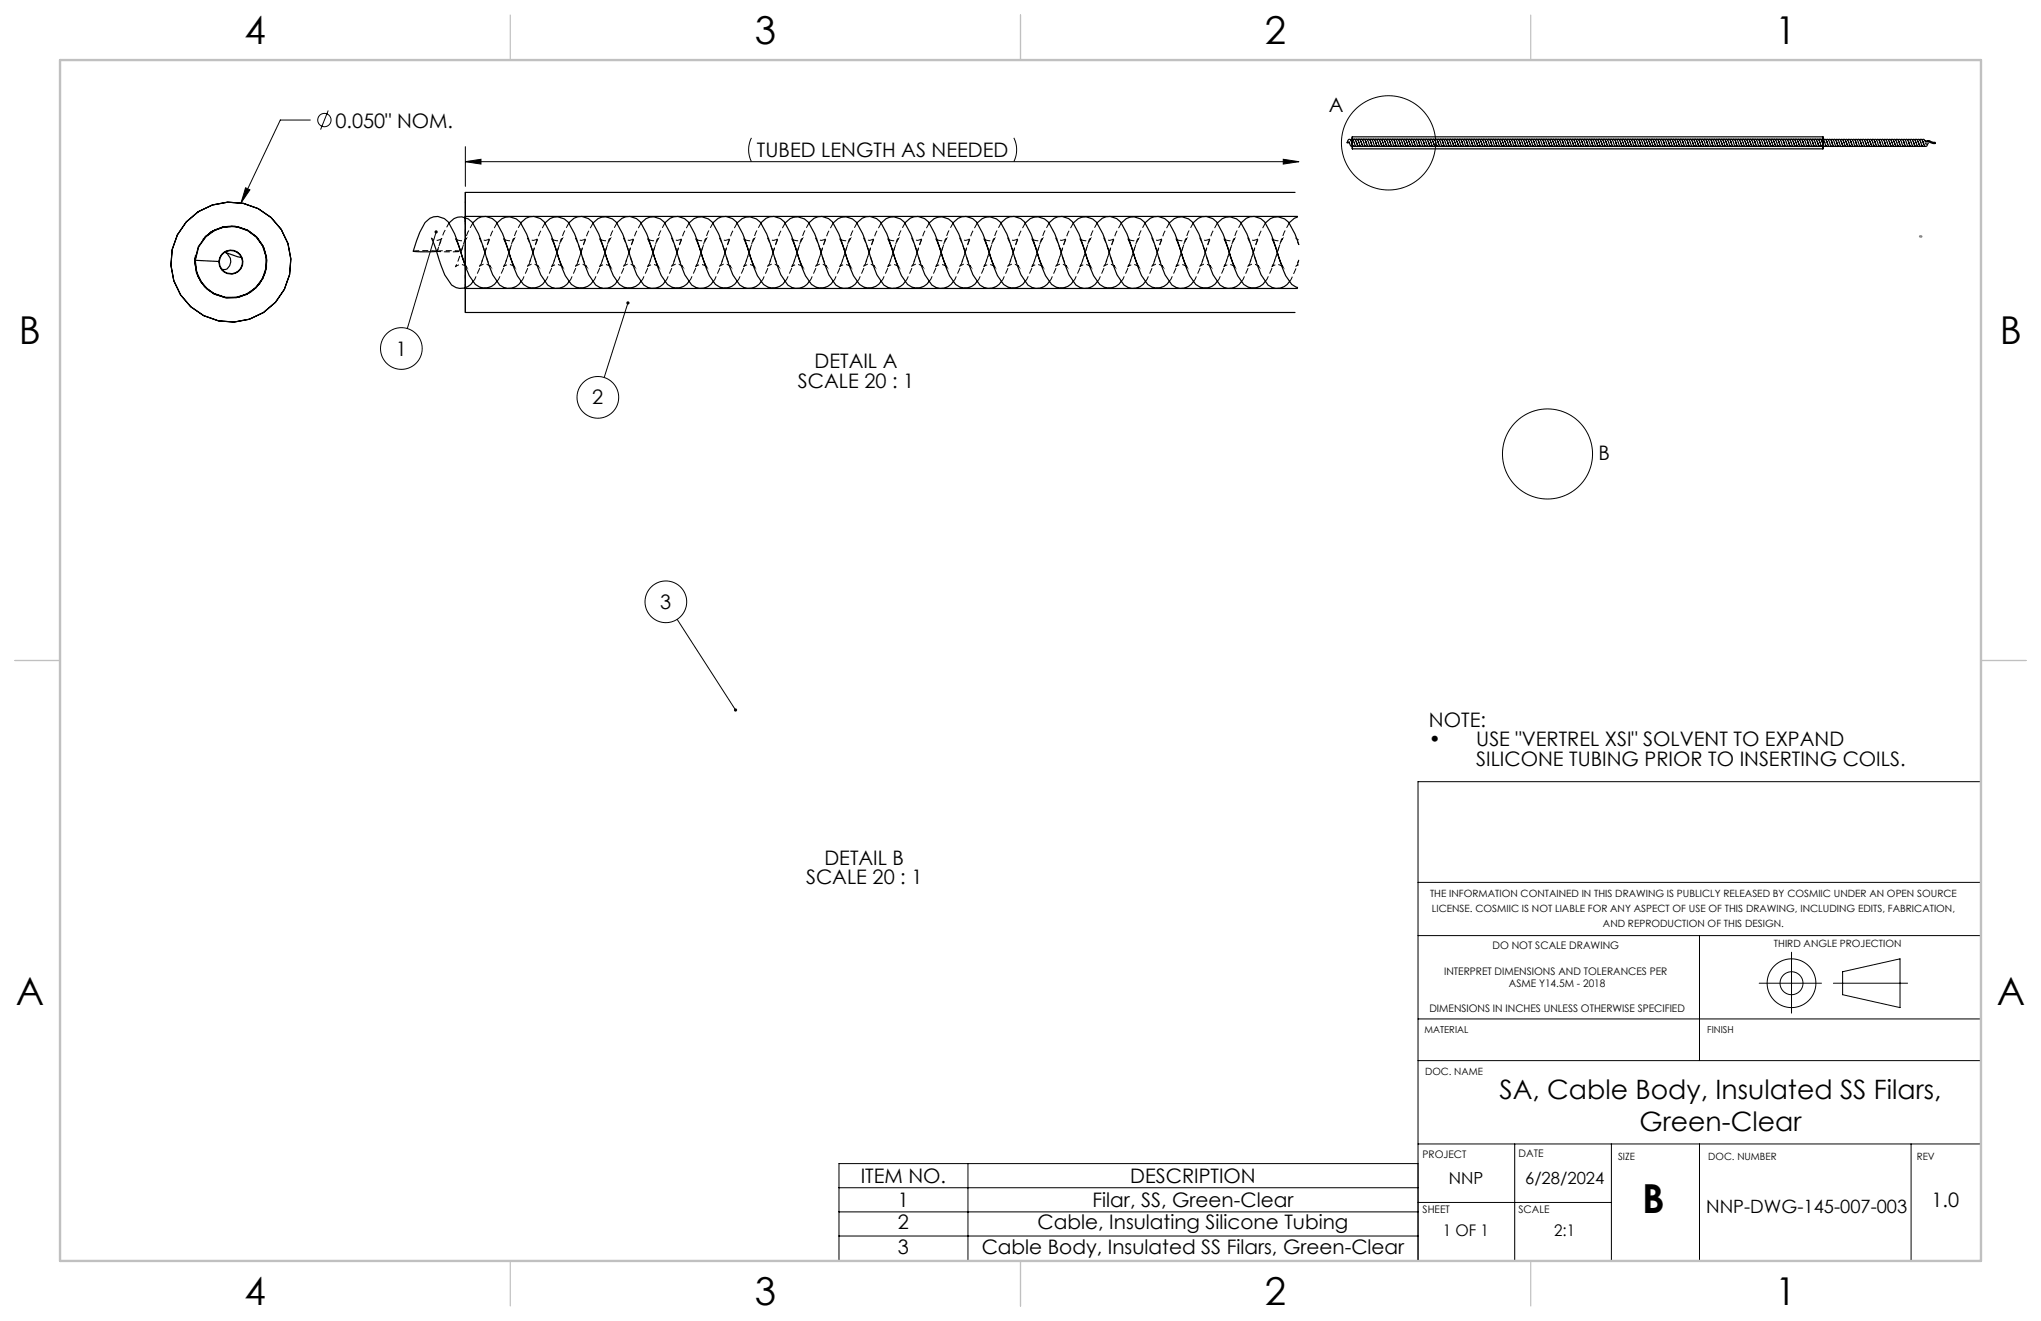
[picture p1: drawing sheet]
<svg xmlns="http://www.w3.org/2000/svg" width="432mm" height="279mm" viewBox="0 0 432 279" stroke-linecap="round" stroke-linejoin="round" font-family="sans-serif">
<g fill="none" stroke="#000" stroke-width=".25">
<path d="M285.4 29.9l.1 .2a.75 .75 0 0 0 .7 .8l.1-.1M285.5 30.2h-.5a.53 .53 0 0 1 .2-.6 .53 .53 0 0 1 .5 0l.4 .9M285.7 29.6l.2-.1a.87 .87 0 0 1 .7 .9l.2 .5 .3 .1 .2-.2M285.9 29.9l.1 .2a.76 .76 0 0 0 .7 .8l.1-.1M286.1 31v.5v-2.6v.6h99.6v-.6v2.6v-.5M286.1 29.6v-.1v1.5M286.1 28.9h99.6M286.1 31.5h99.6M286.1 31h99.6M286.3 29.6l.1-.1a.92 .92 0 0 1 .7 .9v.1M286.8 29.6l.1-.1a.87 .87 0 0 1 .7 .9l.2 .5 .3 .1 .2-.2M286.9 29.9l.1 .2a.76 .76 0 0 0 .7 .8l.1-.1"/>
<path d="M287.3 29.6l.1-.1a.92 .92 0 0 1 .7 .9l.1 .1M287.8 29.6l.1-.1a.87 .87 0 0 1 .7 .9l.3 .5 .2 .1 .2-.2M287.9 29.9l.1 .2a.76 .76 0 0 0 .7 .8l.1-.1M288.3 29.6l.1-.1a.92 .92 0 0 1 .7 .9l.1 .1M288.8 29.6l.1-.1a.87 .87 0 0 1 .7 .9l.3 .5 .2 .1 .2-.2M288.9 29.9l.1 .2a.76 .76 0 0 0 .7 .8l.1-.1M289.3 29.6l.1-.1a.92 .92 0 0 1 .7 .9l.1 .1M289.8 29.6l.1-.1a.87 .87 0 0 1 .7 .9l.3 .5 .2 .1 .2-.2M290 29.9v.2a.76 .76 0 0 0 .7 .8l.1-.1M290.3 29.6l.1-.1a.92 .92 0 0 1 .7 .9l.1 .1M290.8 29.6l.1-.1a.87 .87 0 0 1 .7 .9l.3 .5 .3 .1 .2-.2M291 29.9v.2a.76 .76 0 0 0 .7 .8l.1-.1"/>
<path d="M291.3 29.6l.1-.1a.92 .92 0 0 1 .8 .9v.1M291.8 29.6l.2-.1a.87 .87 0 0 1 .7 .9l.2 .5 .3 .1 .2-.2M292 29.9l.1 .2a.76 .76 0 0 0 .6 .8l.2-.1M292.3 29.6l.2-.1a.92 .92 0 0 1 .7 .9v.1M292.9 29.6l.1-.1a.87 .87 0 0 1 .7 .9l.2 .5 .3 .1 .2-.2M293 29.9l.1 .2a.76 .76 0 0 0 .7 .8l.1-.1M293.4 29.6l.1-.1a.92 .92 0 0 1 .7 .9v.1M293.9 29.6l.1-.1a.87 .87 0 0 1 .7 .9l.3 .5 .2 .1 .2-.2M294 29.9l.1 .2a.76 .76 0 0 0 .7 .8l.1-.1M294.4 29.6l.1-.1a.92 .92 0 0 1 .7 .9l.1 .1M294.9 29.6l.1-.1a.87 .87 0 0 1 .7 .9l.3 .5 .2 .1 .2-.2M295 29.9l.1 .2a.76 .76 0 0 0 .7 .8l.1-.1"/>
<path d="M295.4 29.6l.1-.1a.92 .92 0 0 1 .7 .9l.1 .1M295.9 29.6l.1-.1a.87 .87 0 0 1 .7 .9l.3 .5 .2 .1 .2-.2M296.1 29.9v.2a.76 .76 0 0 0 .7 .8l.1-.1M296.4 29.6l.1-.1a.92 .92 0 0 1 .7 .9l.1 .1M296.9 29.6l.1-.1a.87 .87 0 0 1 .7 .9l.3 .5 .3 .1 .2-.2M297.1 29.9v.2a.76 .76 0 0 0 .7 .8l.1-.1M297.4 29.6l.1-.1a.92 .92 0 0 1 .8 .9v.1M297.9 29.6l.1-.1a.87 .87 0 0 1 .7 .9l.3 .5 .3 .1 .2-.2M298.1 29.9l.1 .2a.76 .76 0 0 0 .6 .8l.2-.1M298.4 29.6l.2-.1a.92 .92 0 0 1 .7 .9v.1M299 29.6l.1-.1a.87 .87 0 0 1 .7 .9l.2 .5 .3 .1 .2-.2M299.1 29.9l.1 .2a.76 .76 0 0 0 .7 .8l.1-.1"/>
<path d="M299.5 29.6l.1-.1a.92 .92 0 0 1 .7 .9v.1M300 29.6l.1-.1a.87 .87 0 0 1 .7 .9l.2 .5 .3 .1 .2-.2M300.1 29.9l.1 .2a.76 .76 0 0 0 .7 .8l.1-.1M300.5 29.6l.1-.1a.92 .92 0 0 1 .7 .9l.1 .1M301 29.6l.1-.1a.87 .87 0 0 1 .7 .9l.3 .5 .2 .1 .2-.2M301.1 29.9l.1 .2a.76 .76 0 0 0 .7 .8l.1-.1M301.5 29.6l.1-.1a.92 .92 0 0 1 .7 .9l.1 .1M302 29.6l.1-.1a.87 .87 0 0 1 .7 .9l.3 .5 .2 .1 .2-.2M302.2 29.9v.2a.76 .76 0 0 0 .7 .8l.1-.1M302.5 29.6l.1-.1a.92 .92 0 0 1 .7 .9l.1 .1M303 29.6l.1-.1a.87 .87 0 0 1 .7 .9l.3 .5 .3 .1 .2-.2M303.2 29.9v.2a.76 .76 0 0 0 .7 .8l.1-.1"/>
<path d="M303.5 29.6l.1-.1a.92 .92 0 0 1 .8 .9v.1M304 29.6l.1-.1a.87 .87 0 0 1 .7 .9l.3 .5 .3 .1 .2-.2M304.2 29.9l.1 .2a.76 .76 0 0 0 .6 .8l.2-.1M304.5 29.6l.2-.1a.92 .92 0 0 1 .7 .9v.1M305.1 29.6l.1-.1a.87 .87 0 0 1 .7 .9l.2 .5 .3 .1 .2-.2M305.2 29.9l.1 .2a.76 .76 0 0 0 .7 .8l.1-.1M305.6 29.6l.1-.1a.92 .92 0 0 1 .7 .9v.1M306.1 29.6l.1-.1a.87 .87 0 0 1 .7 .9l.2 .5 .3 .1 .2-.2M306.2 29.9l.1 .2a.76 .76 0 0 0 .7 .8l.1-.1M306.6 29.6l.1-.1a.92 .92 0 0 1 .7 .9l.1 .1M307.1 29.6l.1-.1a.87 .87 0 0 1 .7 .9l.3 .5 .2 .1 .2-.2M307.2 29.9l.1 .2a.76 .76 0 0 0 .7 .8l.1-.1"/>
<path d="M307.6 29.6l.1-.1a.92 .92 0 0 1 .7 .9l.1 .1M308.1 29.6l.1-.1a.87 .87 0 0 1 .7 .9l.3 .5 .2 .1 .2-.2M308.2 29.9l.1 .2a.76 .76 0 0 0 .7 .8l.1-.1M308.6 29.6l.1-.1a.92 .92 0 0 1 .7 .9l.1 .1M309.1 29.6l.1-.1a.87 .87 0 0 1 .7 .9l.3 .5 .2 .1 .2-.2M309.3 29.9v.2a.76 .76 0 0 0 .7 .8l.1-.1M309.6 29.6l.1-.1a.92 .92 0 0 1 .8 .9v.1M310.1 29.6l.1-.1a.87 .87 0 0 1 .7 .9l.3 .5 .3 .1 .2-.2M310.3 29.9v.2a.76 .76 0 0 0 .7 .8l.2-.1M310.6 29.6l.1-.1a.92 .92 0 0 1 .8 .9v.1M311.1 29.6l.2-.1a.87 .87 0 0 1 .7 .9l.2 .5 .3 .1 .2-.2M311.3 29.9l.1 .2a.76 .76 0 0 0 .7 .8l.1-.1"/>
<path d="M311.7 29.6l.1-.1a.92 .92 0 0 1 .7 .9v.1M312.2 29.6l.1-.1a.87 .87 0 0 1 .7 .9l.2 .5 .3 .1 .2-.2M312.3 29.9l.1 .2a.76 .76 0 0 0 .7 .8l.1-.1M312.7 29.6l.1-.1a.92 .92 0 0 1 .7 .9l.1 .1M313.2 29.6l.1-.1a.87 .87 0 0 1 .7 .9l.3 .5 .2 .1 .2-.2M313.3 29.9l.1 .2a.76 .76 0 0 0 .7 .8l.1-.1M313.7 29.6l.1-.1a.92 .92 0 0 1 .7 .9l.1 .1M314.2 29.6l.1-.1a.87 .87 0 0 1 .7 .9l.3 .5 .2 .1 .2-.2M314.3 29.9l.1 .2a.76 .76 0 0 0 .7 .8l.1-.1M314.7 29.6l.1-.1a.92 .92 0 0 1 .7 .9l.1 .1M315.2 29.6l.1-.1a.87 .87 0 0 1 .7 .9l.3 .5 .2 .1 .2-.2M315.4 29.9v.2a.76 .76 0 0 0 .7 .8l.1-.1"/>
<path d="M315.7 29.6l.1-.1a.92 .92 0 0 1 .7 .9l.1 .1M316.2 29.6l.1-.1a.87 .87 0 0 1 .7 .9l.3 .5 .3 .1 .2-.2M316.4 29.9v.2a.76 .76 0 0 0 .7 .8l.1-.1M316.7 29.6l.1-.1a.92 .92 0 0 1 .8 .9v.1M317.2 29.6l.2-.1a.87 .87 0 0 1 .7 .9l.2 .5 .3 .1 .2-.2M317.4 29.9l.1 .2a.76 .76 0 0 0 .6 .8l.2-.1M317.7 29.6l.2-.1a.92 .92 0 0 1 .7 .9v.1M318.3 29.6l.1-.1a.87 .87 0 0 1 .7 .9l.2 .5 .3 .1 .2-.2M318.4 29.9l.1 .2a.76 .76 0 0 0 .7 .8l.1-.1M318.8 29.6l.1-.1a.92 .92 0 0 1 .7 .9v.1M319.3 29.6l.1-.1a.87 .87 0 0 1 .7 .9l.3 .5 .2 .1 .2-.2M319.4 29.9l.1 .2a.76 .76 0 0 0 .7 .8l.1-.1"/>
<path d="M319.8 29.6l.1-.1a.92 .92 0 0 1 .7 .9l.1 .1M320.3 29.6l.1-.1a.87 .87 0 0 1 .7 .9l.3 .5 .2 .1 .2-.2M320.4 29.9l.1 .2a.76 .76 0 0 0 .7 .8l.1-.1M320.8 29.6l.1-.1a.92 .92 0 0 1 .7 .9l.1 .1M321.3 29.6l.1-.1a.87 .87 0 0 1 .7 .9l.3 .5 .2 .1 .2-.2M321.5 29.9v.2a.76 .76 0 0 0 .7 .8l.1-.1M321.8 29.6l.1-.1a.92 .92 0 0 1 .7 .9l.1 .1M322.3 29.6l.1-.1a.87 .87 0 0 1 .7 .9l.3 .5 .3 .1 .2-.2M322.5 29.9v.2a.76 .76 0 0 0 .7 .8l.1-.1M322.8 29.6l.1-.1a.92 .92 0 0 1 .8 .9v.1M323.3 29.6l.1-.1a.87 .87 0 0 1 .7 .9l.3 .5 .3 .1 .2-.2M323.5 29.9l.1 .2a.76 .76 0 0 0 .6 .8l.2-.1"/>
<path d="M323.8 29.6l.2-.1a.92 .92 0 0 1 .7 .9v.1M324.4 29.6l.1-.1a.87 .87 0 0 1 .7 .9l.2 .5 .3 .1 .2-.2M324.5 29.9l.1 .2a.76 .76 0 0 0 .7 .8l.1-.1M324.9 29.6l.1-.1a.92 .92 0 0 1 .7 .9v.1M325.4 29.6l.1-.1a.87 .87 0 0 1 .7 .9l.2 .5 .3 .1 .2-.2M325.5 29.9l.1 .2a.76 .76 0 0 0 .7 .8l.1-.1M325.9 29.6l.1-.1a.92 .92 0 0 1 .7 .9l.1 .1M326.4 29.6l.1-.1a.87 .87 0 0 1 .7 .9l.3 .5 .2 .1 .2-.2M326.5 29.9l.1 .2a.76 .76 0 0 0 .7 .8l.1-.1M326.9 29.6l.1-.1a.92 .92 0 0 1 .7 .9l.1 .1M327.4 29.6l.1-.1a.87 .87 0 0 1 .7 .9l.3 .5 .2 .1 .2-.2M327.6 29.9v.2a.76 .76 0 0 0 .7 .8l.1-.1"/>
<path d="M327.9 29.6l.1-.1a.92 .92 0 0 1 .7 .9l.1 .1M328.4 29.6l.1-.1a.87 .87 0 0 1 .7 .9l.3 .5 .3 .1 .2-.2M328.6 29.9v.2a.76 .76 0 0 0 .7 .8l.1-.1M328.9 29.6l.1-.1a.92 .92 0 0 1 .8 .9v.1M329.4 29.6l.1-.1a.87 .87 0 0 1 .7 .9l.3 .5 .3 .1 .2-.2M329.6 29.9l.1 .2a.76 .76 0 0 0 .6 .8l.2-.1M329.9 29.6l.2-.1a.92 .92 0 0 1 .7 .9v.1M330.5 29.6l.1-.1a.87 .87 0 0 1 .7 .9l.2 .5 .3 .1 .2-.2M330.6 29.9l.1 .2a.76 .76 0 0 0 .7 .8l.1-.1M331 29.6l.1-.1a.92 .92 0 0 1 .7 .9v.1M331.5 29.6l.1-.1a.87 .87 0 0 1 .7 .9l.2 .5 .3 .1 .2-.2M331.6 29.9l.1 .2a.76 .76 0 0 0 .7 .8l.1-.1"/>
<path d="M332 29.6l.1-.1a.92 .92 0 0 1 .7 .9l.1 .1M332.5 29.6l.1-.1a.87 .87 0 0 1 .7 .9l.3 .5 .2 .1 .2-.2M332.6 29.9l.1 .2a.76 .76 0 0 0 .7 .8l.1-.1M333 29.6l.1-.1a.92 .92 0 0 1 .7 .9l.1 .1M333.5 29.6l.1-.1a.87 .87 0 0 1 .7 .9l.3 .5 .2 .1 .2-.2M333.6 29.9l.1 .2a.76 .76 0 0 0 .7 .8l.1-.1M334 29.6l.1-.1a.92 .92 0 0 1 .7 .9l.1 .1M334.5 29.6l.1-.1a.87 .87 0 0 1 .7 .9l.3 .5 .2 .1 .2-.2M334.7 29.9v.2a.76 .76 0 0 0 .7 .8l.1-.1M335 29.6l.1-.1a.92 .92 0 0 1 .8 .9v.1M335.5 29.6l.1-.1a.87 .87 0 0 1 .7 .9l.3 .5 .3 .1 .2-.2M335.7 29.9v.2a.76 .76 0 0 0 .7 .8l.2-.1"/>
<path d="M336 29.6l.1-.1a.92 .92 0 0 1 .8 .9v.1M336.5 29.6l.2-.1a.87 .87 0 0 1 .7 .9l.2 .5 .3 .1 .2-.2M336.7 29.9l.1 .2a.76 .76 0 0 0 .7 .8l.1-.1M337.1 29.6l.1-.1a.92 .92 0 0 1 .7 .9v.1M337.6 29.6l.1-.1a.87 .87 0 0 1 .7 .9l.2 .5 .3 .1 .2-.2M337.7 29.9l.1 .2a.76 .76 0 0 0 .7 .8l.1-.1M338.1 29.6l.1-.1a.92 .92 0 0 1 .7 .9l.1 .1M338.6 29.6l.1-.1a.87 .87 0 0 1 .7 .9l.3 .5 .2 .1 .2-.2M338.7 29.9l.1 .2a.76 .76 0 0 0 .7 .8l.1-.1M339.1 29.6l.1-.1a.92 .92 0 0 1 .7 .9l.1 .1M339.6 29.6l.1-.1a.87 .87 0 0 1 .7 .9l.3 .5 .2 .1 .2-.2M339.7 29.9l.1 .2a.76 .76 0 0 0 .7 .8l.1-.1"/>
<path d="M340.1 29.6l.1-.1a.92 .92 0 0 1 .7 .9l.1 .1M340.6 29.6l.1-.1a.87 .87 0 0 1 .7 .9l.3 .5 .2 .1 .2-.2M340.8 29.9v.2a.76 .76 0 0 0 .7 .8l.1-.1M341.1 29.6l.1-.1a.92 .92 0 0 1 .7 .9l.1 .1M341.6 29.6l.1-.1a.87 .87 0 0 1 .7 .9l.3 .5 .3 .1 .2-.2M341.8 29.9v.2a.76 .76 0 0 0 .7 .8l.1-.1M342.1 29.6l.1-.1a.92 .92 0 0 1 .8 .9v.1M342.6 29.6l.2-.1a.87 .87 0 0 1 .7 .9l.2 .5 .3 .1 .2-.2M342.8 29.9l.1 .2a.76 .76 0 0 0 .6 .8l.2-.1M343.1 29.6l.2-.1a.92 .92 0 0 1 .7 .9v.1M343.7 29.6l.1-.1a.87 .87 0 0 1 .7 .9l.2 .5 .3 .1 .2-.2M343.8 29.9l.1 .2a.76 .76 0 0 0 .7 .8l.1-.1"/>
<path d="M344.2 29.6l.1-.1a.92 .92 0 0 1 .7 .9v.1M344.7 29.6l.1-.1a.87 .87 0 0 1 .7 .9l.3 .5 .2 .1 .2-.2M344.8 29.9l.1 .2a.76 .76 0 0 0 .7 .8l.1-.1M345.2 29.6l.1-.1a.92 .92 0 0 1 .7 .9l.1 .1M345.7 29.6l.1-.1a.87 .87 0 0 1 .7 .9l.3 .5 .2 .1 .2-.2M345.8 29.9l.1 .2a.76 .76 0 0 0 .7 .8l.1-.1M346.2 29.6l.1-.1a.92 .92 0 0 1 .7 .9l.1 .1M346.7 29.6l.1-.1a.87 .87 0 0 1 .7 .9l.3 .5 .2 .1 .2-.2M346.9 29.9v.2a.76 .76 0 0 0 .7 .8l.1-.1M347.2 29.6l.1-.1a.92 .92 0 0 1 .7 .9l.1 .1M347.7 29.6l.1-.1a.87 .87 0 0 1 .7 .9l.3 .5 .3 .1 .2-.2M347.9 29.9v.2a.76 .76 0 0 0 .7 .8l.1-.1"/>
<path d="M348.2 29.6l.1-.1a.92 .92 0 0 1 .8 .9v.1M348.7 29.6l.1-.1a.87 .87 0 0 1 .7 .9l.3 .5 .3 .1 .2-.2M348.9 29.9l.1 .2a.76 .76 0 0 0 .6 .8l.2-.1M349.2 29.6l.2-.1a.92 .92 0 0 1 .7 .9v.1M349.8 29.6l.1-.1a.87 .87 0 0 1 .7 .9l.2 .5 .3 .1 .2-.2M349.9 29.9l.1 .2a.76 .76 0 0 0 .7 .8l.1-.1M350.3 29.6l.1-.1a.92 .92 0 0 1 .7 .9v.1M350.8 29.6l.1-.1a.87 .87 0 0 1 .7 .9l.2 .5 .3 .1 .2-.2M350.9 29.9l.1 .2a.76 .76 0 0 0 .7 .8l.1-.1M351.3 29.6l.1-.1a.92 .92 0 0 1 .7 .9l.1 .1M351.8 29.6l.1-.1a.87 .87 0 0 1 .7 .9l.3 .5 .2 .1 .2-.2M351.9 29.9l.1 .2a.76 .76 0 0 0 .7 .8l.1-.1"/>
<path d="M352.3 29.6l.1-.1a.92 .92 0 0 1 .7 .9l.1 .1M352.8 29.6l.1-.1a.87 .87 0 0 1 .7 .9l.3 .5 .2 .1 .2-.2M353 29.9v.2a.76 .76 0 0 0 .7 .8l.1-.1M353.3 29.6l.1-.1a.92 .92 0 0 1 .7 .9l.1 .1M353.8 29.6l.1-.1a.87 .87 0 0 1 .7 .9l.3 .5 .3 .1 .2-.2M354 29.9v.2a.76 .76 0 0 0 .7 .8l.1-.1M354.3 29.6l.1-.1a.92 .92 0 0 1 .8 .9v.1M354.8 29.6l.1-.1a.87 .87 0 0 1 .7 .9l.3 .5 .3 .1 .2-.2M355 29.9l.1 .2a.76 .76 0 0 0 .6 .8l.2-.1M355.3 29.6l.2-.1a.92 .92 0 0 1 .7 .9v.1M355.9 29.6l.1-.1a.87 .87 0 0 1 .7 .9l.2 .5 .3 .1 .2-.2M356 29.9l.1 .2a.76 .76 0 0 0 .7 .8l.1-.1"/>
<path d="M356.4 29.6l.1-.1a.92 .92 0 0 1 .7 .9v.1M356.9 29.6l.1-.1a.87 .87 0 0 1 .7 .9l.2 .5 .3 .1 .2-.2M357 29.9l.1 .2a.76 .76 0 0 0 .7 .8l.1-.1M357.4 29.6l.1-.1a.92 .92 0 0 1 .7 .9l.1 .1M357.9 29.6l.1-.1a.87 .87 0 0 1 .7 .9l.3 .5 .2 .1 .2-.2M358 29.9l.1 .2a.76 .76 0 0 0 .7 .8l.1-.1M358.4 29.6l.1-.1a.92 .92 0 0 1 .7 .9l.1 .1M358.9 29.6l.1-.1a.87 .87 0 0 1 .7 .9l.3 .5 .2 .1 .2-.2M359 29.9l.1 .2a.76 .76 0 0 0 .7 .8l.1-.1M359.4 29.6l.1-.1a.92 .92 0 0 1 .7 .9l.1 .1M359.9 29.6l.1-.1a.87 .87 0 0 1 .7 .9l.3 .5 .2 .1 .2-.2M360.1 29.9v.2a.76 .76 0 0 0 .7 .8l.1-.1"/>
<path d="M360.4 29.6l.1-.1a.92 .92 0 0 1 .8 .9v.1M360.9 29.6l.1-.1a.87 .87 0 0 1 .7 .9l.3 .5 .3 .1 .2-.2M361.1 29.9v.2a.76 .76 0 0 0 .7 .8l.2-.1M361.4 29.6l.1-.1a.92 .92 0 0 1 .8 .9v.1M361.9 29.6l.2-.1a.87 .87 0 0 1 .7 .9l.2 .5 .3 .1 .2-.2M362.1 29.9l.1 .2a.76 .76 0 0 0 .7 .8l.1-.1M362.5 29.6l.1-.1a.92 .92 0 0 1 .7 .9v.1M363 29.6l.1-.1a.87 .87 0 0 1 .7 .9l.2 .5 .3 .1 .2-.2M363.1 29.9l.1 .2a.76 .76 0 0 0 .7 .8l.1-.1M363.5 29.6l.1-.1a.92 .92 0 0 1 .7 .9l.1 .1M364 29.6l.1-.1a.87 .87 0 0 1 .7 .9l.3 .5 .2 .1 .2-.2M364.1 29.9l.1 .2a.76 .76 0 0 0 .7 .8l.1-.1"/>
<path d="M364.5 29.6l.1-.1a.92 .92 0 0 1 .7 .9l.1 .1M365 29.6l.1-.1a.87 .87 0 0 1 .7 .9l.3 .5 .2 .1 .2-.2M365.1 29.9l.1 .2a.76 .76 0 0 0 .7 .8l.1-.1M365.5 29.6l.1-.1a.92 .92 0 0 1 .7 .9l.1 .1M366 29.6l.1-.1a.87 .87 0 0 1 .7 .9l.3 .5 .2 .1 .2-.2M366.2 29.9v.2a.76 .76 0 0 0 .7 .8l.1-.1M366.5 29.6l.1-.1a.92 .92 0 0 1 .7 .9l.1 .1M367 29.6l.1-.1a.87 .87 0 0 1 .7 .9l.3 .5 .3 .1 .2-.2M367.2 29.9v.2a.76 .76 0 0 0 .7 .8l.1-.1M367.5 29.6l.1-.1a.92 .92 0 0 1 .8 .9v.1M368 29.6l.2-.1a.87 .87 0 0 1 .7 .9l.2 .5 .3 .1 .2-.2M368.2 29.9l.1 .2a.76 .76 0 0 0 .6 .8l.2-.1"/>
<path d="M368.5 29.6l.2-.1a.92 .92 0 0 1 .7 .9v.1M369.1 29.6l.1-.1a.87 .87 0 0 1 .7 .9l.2 .5 .3 .1 .2-.2M369.2 29.9l.1 .2a.76 .76 0 0 0 .7 .8l.1-.1M369.6 29.6l.1-.1a.92 .92 0 0 1 .7 .9v.1M370.1 29.6l.1-.1a.87 .87 0 0 1 .7 .9l.3 .5 .2 .1 .2-.2M370.2 29.9l.1 .2a.76 .76 0 0 0 .7 .8l.1-.1M370.6 29.6l.1-.1a.92 .92 0 0 1 .7 .9l.1 .1M371.1 29.6l.1-.1a.87 .87 0 0 1 .7 .9l.3 .5 .2 .1 .2-.2M371.2 29.9l.1 .2a.76 .76 0 0 0 .7 .8l.1-.1M371.6 29.6l.1-.1a.92 .92 0 0 1 .7 .9l.1 .1M372.1 29.6l.1-.1a.87 .87 0 0 1 .7 .9l.3 .5 .2 .1 .2-.2M372.3 29.9v.2a.76 .76 0 0 0 .7 .8l.1-.1"/>
<path d="M372.6 29.6l.1-.1a.92 .92 0 0 1 .7 .9l.1 .1M373.1 29.6l.1-.1a.87 .87 0 0 1 .7 .9l.3 .5 .3 .1 .2-.2M373.3 29.9v.2a.76 .76 0 0 0 .7 .8l.1-.1M373.6 29.6l.1-.1a.92 .92 0 0 1 .8 .9v.1M374.1 29.6l.1-.1a.87 .87 0 0 1 .7 .9l.3 .5 .3 .1 .2-.2M374.3 29.9l.1 .2a.76 .76 0 0 0 .6 .8l.2-.1M374.6 29.6l.2-.1a.92 .92 0 0 1 .7 .9v.1M375.2 29.6l.1-.1a.87 .87 0 0 1 .7 .9l.2 .5 .3 .1 .2-.2M375.3 29.9l.1 .2a.76 .76 0 0 0 .7 .8l.1-.1M375.7 29.6l.1-.1a.92 .92 0 0 1 .7 .9v.1M376.2 29.6l.1-.1a.87 .87 0 0 1 .7 .9l.2 .5 .3 .1 .2-.2M376.3 29.9l.1 .2a.76 .76 0 0 0 .7 .8l.1-.1"/>
<path d="M376.7 29.6l.1-.1a.92 .92 0 0 1 .7 .9l.1 .1M377.2 29.6l.1-.1a.87 .87 0 0 1 .7 .9l.3 .5 .2 .1 .2-.2M377.3 29.9l.1 .2a.76 .76 0 0 0 .7 .8l.1-.1M377.7 29.6l.1-.1a.92 .92 0 0 1 .7 .9l.1 .1M378.2 29.6l.1-.1a.87 .87 0 0 1 .7 .9l.3 .5 .2 .1 .2-.2M378.4 29.9v.2a.76 .76 0 0 0 .7 .8l.1-.1M378.7 29.6l.1-.1a.92 .92 0 0 1 .7 .9l.1 .1M379.2 29.6l.1-.1a.87 .87 0 0 1 .7 .9l.3 .5 .3 .1 .2-.2M379.4 29.9v.2a.76 .76 0 0 0 .7 .8l.1-.1M379.7 29.6l.1-.1a.92 .92 0 0 1 .8 .9v.1M380.2 29.6l.1-.1a.87 .87 0 0 1 .7 .9l.3 .5 .3 .1 .2-.2M380.4 29.9l.1 .2a.76 .76 0 0 0 .6 .8l.2-.1"/>
<path d="M380.7 29.6l.2-.1a.92 .92 0 0 1 .7 .9v.1M381.3 29.6l.1-.1a.87 .87 0 0 1 .7 .9l.2 .5 .3 .1 .2-.2M381.4 29.9l.1 .2a.76 .76 0 0 0 .7 .8l.1-.1M381.8 29.6l.1-.1a.92 .92 0 0 1 .7 .9v.1M382.3 29.6l.1-.1a.87 .87 0 0 1 .7 .9l.2 .5 .3 .1 .2-.2M382.4 29.9l.1 .2a.76 .76 0 0 0 .7 .8l.1-.1M382.8 29.6l.1-.1a.92 .92 0 0 1 .7 .9l.1 .1M383.3 29.6l.1-.1a.87 .87 0 0 1 .7 .9l.3 .5 .2 .1 .2-.2M383.4 29.9l.1 .2a.76 .76 0 0 0 .7 .8l.1-.1M383.8 29.6l.1-.1a.92 .92 0 0 1 .7 .9l.1 .1M384.3 29.6l.1-.1a.87 .87 0 0 1 .7 .9l.3 .5 .2 .1 .2-.2M384.4 29.9l.1 .2a.76 .76 0 0 0 .7 .8l.1-.1"/>
<path d="M384.8 29.6l.1-.1a.92 .92 0 0 1 .7 .9l.1 .1M385.3 29.6l.1-.1a.87 .87 0 0 1 .7 .9l.3 .5 .2 .1 .2-.2M385.5 29.9v.2a.76 .76 0 0 0 .7 .8l.1-.1M385.7 29.6v-.1v1.5M385.8 29.6l.1-.1a.92 .92 0 0 1 .8 .9v.1M386.3 29.6l.1-.1a.87 .87 0 0 1 .7 .9l.3 .5 .3 .1 .2-.2M386.5 29.9v.2a.76 .76 0 0 0 .7 .8l.2-.1M386.8 29.6l.1-.1a.92 .92 0 0 1 .8 .9v.1M387.3 29.6l.2-.1a.87 .87 0 0 1 .7 .9l.2 .5 .3 .1 .2-.2M387.5 29.9l.1 .2a.76 .76 0 0 0 .7 .8l.1-.1M387.9 29.6l.1-.1a.92 .92 0 0 1 .7 .9v.1M388.4 29.6l.1-.1a.87 .87 0 0 1 .7 .9l.2 .5 .3 .1 .2-.2"/>
<path d="M388.5 29.9l.1 .2a.76 .76 0 0 0 .7 .8l.1-.1M388.9 29.6l.1-.1a.92 .92 0 0 1 .7 .9l.1 .1M389.4 29.6l.1-.1a.87 .87 0 0 1 .7 .9l.3 .5 .2 .1 .2-.2M389.5 29.9l.1 .2a.76 .76 0 0 0 .7 .8l.1-.1M389.9 29.6l.1-.1a.92 .92 0 0 1 .7 .9l.1 .1M390.4 29.6l.1-.1a.87 .87 0 0 1 .7 .9l.3 .5 .2 .1 .2-.2M390.5 29.9l.1 .2a.76 .76 0 0 0 .7 .8l.1-.1M390.9 29.6l.1-.1a.92 .92 0 0 1 .7 .9l.1 .1M391.4 29.6l.1-.1a.87 .87 0 0 1 .7 .9l.3 .5 .2 .1 .2-.2M391.6 29.9v.2a.76 .76 0 0 0 .7 .8l.1-.1M391.9 29.6l.1-.1a.92 .92 0 0 1 .7 .9l.1 .1M392.4 29.6l.1-.1a.87 .87 0 0 1 .7 .9l.3 .5 .3 .1 .2-.2"/>
<path d="M392.6 29.9v.2a.76 .76 0 0 0 .7 .8l.1-.1M392.9 29.6l.1-.1a.92 .92 0 0 1 .8 .9v.1M393.4 29.6l.2-.1a.87 .87 0 0 1 .7 .9l.2 .5 .3 .1 .2-.2M393.6 29.9l.1 .2a.76 .76 0 0 0 .6 .8l.2-.1M393.9 29.6l.2-.1a.92 .92 0 0 1 .7 .9v.1M394.5 29.6l.1-.1a.87 .87 0 0 1 .7 .9l.2 .5 .3 .1 .2-.2M394.6 29.9l.1 .2a.76 .76 0 0 0 .7 .8l.1-.1M395 29.6l.1-.1a.92 .92 0 0 1 .7 .9v.1M395.5 29.6l.1-.1a.87 .87 0 0 1 .7 .9l.3 .5 .2 .1 .2-.2M395.6 29.9l.1 .2a.76 .76 0 0 0 .7 .8l.1-.1M396 29.6l.1-.1a.92 .92 0 0 1 .7 .9l.1 .1M396.5 29.6l.1-.1a.87 .87 0 0 1 .7 .9l.3 .5 .2 .1 .2-.2"/>
<path d="M396.6 29.9l.1 .2a.76 .76 0 0 0 .7 .8l.1-.1M397 29.6l.1-.1a.92 .92 0 0 1 .7 .9l.1 .1M397.5 29.6l.1-.1a.87 .87 0 0 1 .7 .9l.3 .5 .2 .1 .2-.2M397.7 29.9v.2a.76 .76 0 0 0 .7 .8l.1-.1M398 29.6l.1-.1a.92 .92 0 0 1 .7 .9l.1 .1M398.5 29.6l.1-.1a.87 .87 0 0 1 .7 .9l.3 .5 .3 .1 .2-.2M398.7 29.9v.2a.76 .76 0 0 0 .7 .8l.1-.1M399 29.6l.1-.1a.92 .92 0 0 1 .8 .9v.1M399.5 29.6l.1-.1a.87 .87 0 0 1 .7 .9l.3 .5 .3 .1 .2-.2M399.7 29.9l.1 .2a.76 .76 0 0 0 .6 .8l.2-.1M400 29.6l.2-.1a.92 .92 0 0 1 .7 .9v.1M400.6 29.6l.1-.1a.87 .87 0 0 1 .7 .9l.2 .5 .3 .1 .2-.2"/>
<path d="M400.7 29.9l.1 .2a.76 .76 0 0 0 .7 .8l.1-.1M401.1 29.6l.1-.1a.92 .92 0 0 1 .7 .9v.1M401.6 29.6l.1-.1a.87 .87 0 0 1 .7 .9l.2 .5 .3 .1 .2-.2M401.7 29.9l.1 .2a.76 .76 0 0 0 .7 .8l.1-.1M402.1 29.6l.1-.1a.92 .92 0 0 1 .7 .9l.1 .1M402.6 29.6l.1-.1a.87 .87 0 0 1 .7 .9l.3 .5 .2 .1 .2-.2M402.7 29.9l.1 .2a.76 .76 0 0 0 .7 .8l.1-.1M403.1 29.6l.1-.1a.92 .92 0 0 1 .7 .9l.1 .1M403.6 29.6l.1-.1a.87 .87 0 0 1 .7 .9l.3 .5 .2 .1 .2-.2M403.8 29.9v.2a.76 .76 0 0 0 .7 .8l.1-.1M404.1 29.6l.1-.1a.92 .92 0 0 1 .7 .9l.1 .1M404.6 29.6l.1-.1a.87 .87 0 0 1 .7 .9l.3 .5 .3 .1 .2-.2"/>
<path d="M404.8 29.9v.2a.76 .76 0 0 0 .7 .8l.1-.1M405.1 29.6l.1-.1a.92 .92 0 0 1 .8 .9v.1M405.6 29.6l.1-.1a.87 .87 0 0 1 .7 .9l.3 .5 .3 .1 .2-.2M405.8 29.9l.1 .2a.76 .76 0 0 0 .6 .8l.2-.1M406.1 29.6l.2-.1a.92 .92 0 0 1 .7 .9v.1M406.7 29.6l.1-.1a.9 .9 0 0 1 .7 .9v.1M406.8 29.9l.1 .2a.76 .76 0 0 0 .7 .8l.3-.7M407.2 29.8l.9 .1M407.4 30l.2 .1h.5M407.4 30.2h.5zM407.6 29.9a1.02 1.02 0 0 1 1.3 .2h.5v.3l-.5-.1-.8-.3M408.1 29.9v.2z"/>
<path d="M41.2 55.1l5.1 .2M41.4 54l-.2 1.3M44.7 49a7.6 7.6 0 0 1 11.3 3.9 7.6 7.6 0 0 1-6.3 10.1 7.6 7.6 0 0 1-8.4-8.5M44.7 49l-1.8 1.6M44.7 49l-1.3 1.1M45 48.9l-.3 .1M46.3 55.3h.1M51.1 54.5l-3.3-1.1a2.05 2.05 0 0 1 .1 3.5h-1M91.3 50.4l2.8 7.7 1.4 2.2a3 3 0 0 0 4.6-.8M92.5 53.1l-2.5 .2-2.6-.2a25.7 25.7 0 0 1 2.5-6 3.1 3.1 0 0 1 4.9-.2 28.9 28.9 0 0 1 3 7.5l.9 2.1M95 47.2a3.1 3.1 0 0 1 4.9-.2 34.3 34.3 0 0 1 3.2 7.9l1.1 3.2 1.5 2.2a3 3 0 0 0 4.6-.8M96.4 50.5l2.9 7.8 1.3 1.9a3 3 0 0 0 4.6-.7"/>
<path d="M98.5 46v-5.3v25.4v-5.1M98.5 47v-1.2v15.2h176M98.5 40.7h175.5M98.5 45.8h176M100 47.2a3.1 3.1 0 0 1 5-.3 28.9 28.9 0 0 1 3 7.5l.9 2.1M105.1 47.2a3.1 3.1 0 0 1 5-.2 34.3 34.3 0 0 1 3.1 7.9l1.2 3.2 1.5 2.2a3 3 0 0 0 4.5-.8M106.6 50.5l2.8 7.8 1.3 1.9a3 3 0 0 0 4.6-.7M110.2 47.2a3.1 3.1 0 0 1 5-.3 28.9 28.9 0 0 1 2.9 7.5l.9 2.1M115.3 47.2a3.1 3.1 0 0 1 4.9-.2 34.3 34.3 0 0 1 3.2 7.9l1.2 3.2 1.4 2.2a3 3 0 0 0 4.6-.8M116.7 50.5l2.9 7.8 1.3 1.9a3 3 0 0 0 4.6-.7M120.3 47.2a3.1 3.1 0 0 1 5-.3 28.9 28.9 0 0 1 3 7.5l.9 2.1M125.5 47.2a3.1 3.1 0 0 1 4.9-.2 34.3 34.3 0 0 1 3.1 7.9l1.2 3.2 1.5 2.2a3 3 0 0 0 4.6-.8"/>
<path d="M126.9 50.5l2.9 7.8 1.3 1.9a3 3 0 0 0 4.5-.7M130.5 47.2a3.1 3.1 0 0 1 5-.3 28.9 28.9 0 0 1 3 7.5l.8 2.1M135.6 47.2a3.1 3.1 0 0 1 4.9-.2 34.3 34.3 0 0 1 3.2 7.9l1.2 3.2 1.4 2.2a3 3 0 0 0 4.6-.8M137.1 50.5l2.8 7.8 1.3 1.9a3 3 0 0 0 4.6-.7M140.7 47.2a3.1 3.1 0 0 1 4.9-.3 28.9 28.9 0 0 1 3 7.5l.9 2.1M145.8 47.2a3.1 3.1 0 0 1 4.9-.2 34.3 34.3 0 0 1 3.2 7.9l1.1 3.2 1.5 2.2a3 3 0 0 0 4.6-.8M147.2 50.5l2.9 7.8 1.3 1.9a3 3 0 0 0 4.6-.7M150.8 47.2a3.1 3.1 0 0 1 5-.3 28.9 28.9 0 0 1 3 7.5l.9 2.1M155.9 47.2a3.1 3.1 0 0 1 5-.2 34.3 34.3 0 0 1 3.1 7.9l1.2 3.2 1.5 2.2a3 3 0 0 0 4.5-.8M157.4 50.5l2.8 7.8 1.3 1.9a3 3 0 0 0 4.6-.7M161 47.2a3.1 3.1 0 0 1 5-.3 28.9 28.9 0 0 1 2.9 7.5l.9 2.1M166.1 47.2a3.1 3.1 0 0 1 4.9-.2 34.3 34.3 0 0 1 3.2 7.9l1.2 3.2 1.4 2.2a3 3 0 0 0 4.6-.8"/>
<path d="M167.5 50.5l2.9 7.8 1.3 1.9a3 3 0 0 0 4.6-.7M171.1 47.2a3.1 3.1 0 0 1 5-.3 28.9 28.9 0 0 1 3 7.5l.9 2.1M176.3 47.2a3.1 3.1 0 0 1 4.9-.2 34.3 34.3 0 0 1 3.1 7.9l1.2 3.2 1.5 2.2a3 3 0 0 0 4.6-.8M177.7 50.5l2.9 7.8 1.3 1.9a3 3 0 0 0 4.5-.7M181.3 47.2a3.1 3.1 0 0 1 5-.3 28.9 28.9 0 0 1 3 7.5l.8 2.1M186.4 47.2a3.1 3.1 0 0 1 4.9-.2 34.3 34.3 0 0 1 3.2 7.9l1.2 3.2 1.4 2.2a3 3 0 0 0 4.6-.8M187.9 50.5l2.8 7.8 1.3 1.9a3 3 0 0 0 4.6-.7M191.5 47.2a3.1 3.1 0 0 1 4.9-.3 28.9 28.9 0 0 1 3 7.5l.9 2.1M196.6 47.2a3.1 3.1 0 0 1 4.9-.2 34.3 34.3 0 0 1 3.2 7.9l1.1 3.2 1.5 2.2a3 3 0 0 0 4.6-.8M198 50.5l2.9 7.8 1.3 1.9a3 3 0 0 0 4.6-.7M201.6 47.2a3.1 3.1 0 0 1 5-.3 28.9 28.9 0 0 1 3 7.5l.9 2.1M206.7 47.2a3.1 3.1 0 0 1 5-.2 34.3 34.3 0 0 1 3.1 7.9l1.2 3.2 1.5 2.2a3 3 0 0 0 4.5-.8"/>
<path d="M208.2 50.5l2.8 7.8 1.3 1.9a3 3 0 0 0 4.6-.7M211.8 47.2a3.1 3.1 0 0 1 5-.3 28.9 28.9 0 0 1 2.9 7.5l.9 2.1M216.9 47.2a3.1 3.1 0 0 1 4.9-.2 34.3 34.3 0 0 1 3.2 7.9l1.2 3.2 1.4 2.2a3 3 0 0 0 4.6-.8M218.3 50.5l2.9 7.8 1.3 1.9a3 3 0 0 0 4.6-.7M221.9 47.2a3.1 3.1 0 0 1 5-.3 28.9 28.9 0 0 1 3 7.5l.9 2.1M227.1 47.2a3.1 3.1 0 0 1 4.9-.2 34.3 34.3 0 0 1 3.1 7.9l1.2 3.2 1.5 2.2a3 3 0 0 0 4.6-.8M228.5 50.5l2.9 7.8 1.3 1.9a3 3 0 0 0 4.5-.7M232.1 47.2a3.1 3.1 0 0 1 5-.3 28.9 28.9 0 0 1 3 7.5l.8 2.1M237.2 47.2a3.1 3.1 0 0 1 4.9-.2 34.3 34.3 0 0 1 3.2 7.9l1.2 3.2 1.4 2.2a3 3 0 0 0 4.6-.8M238.7 50.5l2.8 7.8 1.3 1.9a3 3 0 0 0 4.6-.7M242.3 47.2a3.1 3.1 0 0 1 4.9-.3 28.9 28.9 0 0 1 3 7.5l.9 2.1M247.4 47.2a3.1 3.1 0 0 1 4.9-.2 34.3 34.3 0 0 1 3.2 7.9l1.1 3.2 1.5 2.2a3 3 0 0 0 4.6-.8"/>
<path d="M248.8 50.5l2.9 7.8 1.3 1.9a3 3 0 0 0 4.6-.7M252.4 47.2a3.1 3.1 0 0 1 5-.3 28.9 28.9 0 0 1 3 7.5l.9 2.1M257.5 47.2a3.1 3.1 0 0 1 5-.2 34.3 34.3 0 0 1 3.1 7.9l1.2 3.2 1.5 2.2a3 3 0 0 0 4.5-.8M259 50.5l2.8 7.8 1.3 1.9a3 3 0 0 0 4.6-.7M262.6 47.2a3.1 3.1 0 0 1 5-.3 28.9 28.9 0 0 1 2.9 7.5l.9 2.1M267.7 47.2a3.1 3.1 0 0 1 4.9-.2l1.4 2.5 .8 2.2M269.1 50.5l2.9 7.8 1.3 1.9 1.2 .6M274.5 45.9l-.7 .3-1.1 1M98.5 66.1h175.5"/>
<circle cx="48.8" cy="55.4" r="2.54"/>
<circle cx="48.8" cy="55.4" r="12.7"/>
<circle cx="48.8" cy="55.4" r="7.5"/>
<circle cx="48.8" cy="55.4" r="7.6"/>
<circle cx="48.8" cy="55.4" r="2.46"/>
</g>
<path d="M98.5 61v-15" fill="none" stroke="#000" stroke-width=".21" stroke-dasharray="1.3 .6" stroke-dashoffset="-.2" stroke-linecap="butt"/>
<path d="M92.7 53.1h-.2l2.5 .2 2.6-.2h-4.9M95 47.2l-1.1 2-1.4 3.9M98.5 47v14" fill="none" stroke="#000" stroke-width=".21" stroke-dasharray="1.3 .6" stroke-dashoffset=".3" stroke-linecap="butt"/>
<g fill="none" stroke="#000" stroke-width=".21" stroke-dasharray="1.3 .6" stroke-linecap="butt">
<path d="M87.4 53.1l2.6-.1 2.5 .1M100.1 59.5a24.5 24.5 0 0 0 2.6-6.4M110.3 59.5a24.5 24.5 0 0 0 2.5-6.4M120.4 59.5a24.5 24.5 0 0 0 2.6-6.4M130.6 59.5a24.5 24.5 0 0 0 2.5-6.4M140.8 59.5a24.5 24.5 0 0 0 2.5-6.4M150.9 59.5a24.5 24.5 0 0 0 2.6-6.4M161.1 59.5a24.5 24.5 0 0 0 2.5-6.4M171.2 59.5a24.5 24.5 0 0 0 2.6-6.4M181.4 59.5a24.5 24.5 0 0 0 2.5-6.4M191.6 59.5a24.5 24.5 0 0 0 2.5-6.4M201.7 59.5a24.5 24.5 0 0 0 2.6-6.4"/>
<path d="M211.9 59.5a24.5 24.5 0 0 0 2.5-6.4M222 59.5a24.5 24.5 0 0 0 2.6-6.4M232.2 59.5a24.5 24.5 0 0 0 2.5-6.4M242.4 59.5a24.5 24.5 0 0 0 2.5-6.4M252.5 59.5a24.5 24.5 0 0 0 2.6-6.4M262.7 59.5a24.5 24.5 0 0 0 2.5-6.4"/>
</g>
<g fill="none" stroke="#000" stroke-width=".21" stroke-dasharray="1.3 .6" stroke-dashoffset="-.1" stroke-linecap="butt">
<path d="M97.6 53.1l1.1-2.7a1.6 1.6 0 0 1-2.3 .1M107.7 53.1l1.1-2.7a1.6 1.6 0 0 1-2.2 .1M117.9 53.1l1.1-2.7a1.6 1.6 0 0 1-2.3 .1M128.1 53.1l1-2.7a1.6 1.6 0 0 1-2.2 .1M138.2 53.1l1.1-2.7a1.6 1.6 0 0 1-2.2 .1M148.4 53.1l1.1-2.7a1.6 1.6 0 0 1-2.3 .1M158.5 53.1l1.1-2.7a1.6 1.6 0 0 1-2.2 .1M168.7 53.1l1.1-2.7a1.6 1.6 0 0 1-2.3 .1M178.9 53.1l1-2.7a1.6 1.6 0 0 1-2.2 .1M189 53.1l1.1-2.7a1.6 1.6 0 0 1-2.2 .1M199.2 53.1l1.1-2.7a1.6 1.6 0 0 1-2.3 .1M209.3 53.1l1.1-2.7a1.6 1.6 0 0 1-2.2 .1"/>
<path d="M219.5 53.1l1.1-2.7a1.6 1.6 0 0 1-2.3 .1M229.7 53.1l1-2.7a1.6 1.6 0 0 1-2.2 .1M239.8 53.1l1.1-2.7a1.6 1.6 0 0 1-2.2 .1M250 53.1l1.1-2.7a1.6 1.6 0 0 1-2.3 .1M260.1 53.1l1.1-2.7a1.6 1.6 0 0 1-2.2 .1M270.3 53.1l1.1-2.7a1.6 1.6 0 0 1-2.3 .1"/>
</g>
<g fill="none" stroke="#000" stroke-width=".21" stroke-dasharray="1.3 .6" stroke-dashoffset=".1" stroke-linecap="butt">
<path d="M105.1 47.2a35.6 35.6 0 0 0-3.1 7.9l-.4 1.1a1.57 1.57 0 0 1 2.2 .2l-.6-1.2-.9-2.6M105.2 59.5a23.6 23.6 0 0 0 2.5-6.4M115.3 47.2a35.6 35.6 0 0 0-3.1 7.9l-.5 1.1a1.57 1.57 0 0 1 2.2 .2l-.5-1.2-.9-2.6M115.3 59.5a23.6 23.6 0 0 0 2.6-6.4M125.5 47.2a35.6 35.6 0 0 0-3.2 7.9l-.4 1.1a1.57 1.57 0 0 1 2.2 .2l-.6-1.2-.8-2.6M125.5 59.5a23.6 23.6 0 0 0 2.6-6.4M135.6 47.2a35.6 35.6 0 0 0-3.1 7.9l-.5 1.1a1.57 1.57 0 0 1 2.2 .2l-.5-1.2-.9-2.6M135.6 59.5a23.6 23.6 0 0 0 2.6-6.4M145.8 47.2a35.6 35.6 0 0 0-3.2 7.9l-.4 1.1a1.57 1.57 0 0 1 2.2 .2l-.5-1.2-.9-2.6M145.8 59.5a23.6 23.6 0 0 0 2.6-6.4M155.9 47.2a35.6 35.6 0 0 0-3.1 7.9l-.4 1.1a1.57 1.57 0 0 1 2.2 .2l-.6-1.2-.9-2.6M156 59.5a23.6 23.6 0 0 0 2.5-6.4"/>
<path d="M166.1 47.2a35.6 35.6 0 0 0-3.1 7.9l-.5 1.1a1.57 1.57 0 0 1 2.2 .2l-.5-1.2-.9-2.6M166.1 59.5a23.6 23.6 0 0 0 2.6-6.4M176.3 47.2a35.6 35.6 0 0 0-3.2 7.9l-.4 1.1a1.57 1.57 0 0 1 2.2 .2l-.6-1.2-.8-2.6M176.3 59.5a23.6 23.6 0 0 0 2.6-6.4M186.4 47.2a35.6 35.6 0 0 0-3.1 7.9l-.5 1.1a1.57 1.57 0 0 1 2.2 .2l-.5-1.2-.9-2.6M186.4 59.5a23.6 23.6 0 0 0 2.6-6.4M196.6 47.2a35.6 35.6 0 0 0-3.2 7.9l-.4 1.1a1.57 1.57 0 0 1 2.2 .2l-.5-1.2-.9-2.6M196.6 59.5a23.6 23.6 0 0 0 2.6-6.4M206.7 47.2a35.6 35.6 0 0 0-3.1 7.9l-.4 1.1a1.57 1.57 0 0 1 2.2 .2l-.6-1.2-.9-2.6M206.8 59.5a23.6 23.6 0 0 0 2.5-6.4M216.9 47.2a35.6 35.6 0 0 0-3.1 7.9l-.5 1.1a1.57 1.57 0 0 1 2.2 .2l-.5-1.2-.9-2.6M216.9 59.5a23.6 23.6 0 0 0 2.6-6.4"/>
<path d="M227.1 47.2a35.6 35.6 0 0 0-3.2 7.9l-.4 1.1a1.57 1.57 0 0 1 2.2 .2l-.6-1.2-.8-2.6M227.1 59.5a23.6 23.6 0 0 0 2.6-6.4M237.2 47.2a35.6 35.6 0 0 0-3.1 7.9l-.5 1.1a1.57 1.57 0 0 1 2.2 .2l-.5-1.2-.9-2.6M237.2 59.5a23.6 23.6 0 0 0 2.6-6.4M247.4 47.2a35.6 35.6 0 0 0-3.2 7.9l-.4 1.1a1.57 1.57 0 0 1 2.2 .2l-.5-1.2-.9-2.6M247.4 59.5a23.6 23.6 0 0 0 2.6-6.4M257.5 47.2a35.6 35.6 0 0 0-3.1 7.9l-.4 1.1a1.57 1.57 0 0 1 2.2 .2l-.6-1.2-.9-2.6M257.6 59.5a23.6 23.6 0 0 0 2.5-6.4M267.7 47.2a35.6 35.6 0 0 0-3.1 7.9l-.5 1.1a1.57 1.57 0 0 1 2.2 .2l-.5-1.2-.9-2.6M267.7 59.5a23.6 23.6 0 0 0 2.6-6.4M272.8 59.5l1.3-2.6 .7-1.8"/>
</g>
<path d="M274.8 55l-.6 1.3 .6-.3" fill="none" stroke="#000" stroke-width=".21" stroke-dasharray="1.3 .6" stroke-dashoffset=".6" stroke-linecap="butt"/>
<g fill="none" stroke="#000" stroke-width=".21" stroke-dasharray="1.3 .6" stroke-dashoffset=".5" stroke-linecap="butt">
<path d="M102.7 53.1l1-2.7a1.62 1.62 0 0 1-2.2 0l.8 2.2M112.8 53.1l1.1-2.7a1.62 1.62 0 0 1-2.3 0l.9 2.2M123 53.1l1.1-2.7a1.62 1.62 0 0 1-2.3 0l.9 2.2M133.1 53.1l1.1-2.7a1.62 1.62 0 0 1-2.2 0l.8 2.2M143.3 53.1l1.1-2.7a1.62 1.62 0 0 1-2.3 0l.9 2.2M153.5 53.1l1-2.7a1.62 1.62 0 0 1-2.2 0l.8 2.2M163.6 53.1l1.1-2.7a1.62 1.62 0 0 1-2.3 0l.9 2.2M173.8 53.1l1.1-2.7a1.62 1.62 0 0 1-2.3 0l.9 2.2M183.9 53.1l1.1-2.7a1.62 1.62 0 0 1-2.2 0l.8 2.2M194.1 53.1l1.1-2.7a1.62 1.62 0 0 1-2.3 0l.9 2.2M204.3 53.1l1-2.7a1.62 1.62 0 0 1-2.2 0l.8 2.2M214.4 53.1l1.1-2.7a1.62 1.62 0 0 1-2.3 0l.9 2.2"/>
<path d="M224.6 53.1l1.1-2.7a1.62 1.62 0 0 1-2.3 0l.9 2.2M234.7 53.1l1.1-2.7a1.62 1.62 0 0 1-2.2 0l.8 2.2M244.9 53.1l1.1-2.7a1.62 1.62 0 0 1-2.3 0l.9 2.2M255.1 53.1l1-2.7a1.62 1.62 0 0 1-2.2 0l.8 2.2M265.2 53.1l1.1-2.7a1.62 1.62 0 0 1-2.3 0l.9 2.2M274.8 50.7l-.6-.3 .6 1.4"/>
</g>
<path d="M92.5 53.1l1.1-2.7a1.62 1.62 0 0 1-2.3 0" fill="none" stroke="#000" stroke-width=".21" stroke-dasharray="1.3 .6" stroke-dashoffset=".8" stroke-linecap="butt"/>
<g fill="none" stroke="#000" stroke-width=".21" stroke-dasharray="1.3 .6" stroke-dashoffset=".2" stroke-linecap="butt">
<path d="M100 47.2a35.9 35.9 0 0 0-3.1 8l-.4 1.1a1.6 1.6 0 0 1 2.2 .2M110.2 47.2a35.9 35.9 0 0 0-3.1 8l-.5 1.1a1.6 1.6 0 0 1 2.3 .2M120.3 47.2a35.9 35.9 0 0 0-3.1 8l-.4 1.1a1.6 1.6 0 0 1 2.2 .2M130.5 47.2a35.9 35.9 0 0 0-3.1 8l-.5 1.1a1.6 1.6 0 0 1 2.3 .2M140.7 47.2a35.9 35.9 0 0 0-3.1 8l-.5 1.1a1.6 1.6 0 0 1 2.2 .2M150.8 47.2a35.9 35.9 0 0 0-3.1 8l-.4 1.1a1.6 1.6 0 0 1 2.2 .2M161 47.2a35.9 35.9 0 0 0-3.1 8l-.5 1.1a1.6 1.6 0 0 1 2.3 .2M171.1 47.2a35.9 35.9 0 0 0-3.1 8l-.4 1.1a1.6 1.6 0 0 1 2.2 .2M181.3 47.2a35.9 35.9 0 0 0-3.1 8l-.5 1.1a1.6 1.6 0 0 1 2.3 .2M191.5 47.2a35.9 35.9 0 0 0-3.1 8l-.5 1.1a1.6 1.6 0 0 1 2.2 .2M201.6 47.2a35.9 35.9 0 0 0-3.1 8l-.4 1.1a1.6 1.6 0 0 1 2.2 .2M211.8 47.2a35.9 35.9 0 0 0-3.1 8l-.5 1.1a1.6 1.6 0 0 1 2.3 .2"/>
<path d="M221.9 47.2a35.9 35.9 0 0 0-3.1 8l-.4 1.1a1.6 1.6 0 0 1 2.2 .2M232.1 47.2a35.9 35.9 0 0 0-3.1 8l-.5 1.1a1.6 1.6 0 0 1 2.3 .2M242.3 47.2a35.9 35.9 0 0 0-3.1 8l-.5 1.1a1.6 1.6 0 0 1 2.2 .2M252.4 47.2a35.9 35.9 0 0 0-3.1 8l-.4 1.1a1.6 1.6 0 0 1 2.2 .2M262.6 47.2a35.9 35.9 0 0 0-3.1 8l-.5 1.1a1.6 1.6 0 0 1 2.3 .2M272.7 47.2a35.9 35.9 0 0 0-3.1 8l-.4 1.1a1.6 1.6 0 0 1 2.2 .2"/>
</g>
<g fill="none" stroke="#000" stroke-width=".21">
<path d="M52 39.7l.9 .5-1.9 2.7zM65.7 25.4h-6.4l-8.3 17.5M69.4 23.4l-1.6 4M98.5 34.2l3.3-.5v1zM98.5 31v8.4M98.5 34.2h176.3M159 29.2a5.6 5.6 0 0 0 0 5M214.5 29.2a5.6 5.6 0 0 1 0 5M271.5 33.7l3.3 .5-3.3 .5zM92.3 49.1l-6.1 20.4M132.8 64.1l-5 15.7M143.3 131l12.3 19.2"/>
<path d="M419.1 165.3h-119.1v101.4h-122.5v-20.6h122.5M300 186.6h119.1M300 197.9h119.1M359.5 197.9v26.4M300 215.5h119.1M372.2 208h13.2M379 201.4v12.9M387.9 208h15.7M389.8 205.5l12.2-2.7v10.3l-12.2-2.7zM300 224.3h119.1M177.5 251.2h122.5M177.5 256.3h122.5"/>
<path d="M204.8 246.1v20.6M300 242h119.1M300 254.3h40.9M320.5 242v24.7M340.9 242v24.7M359.5 242v24.7M404.3 242v24.7M177.5 261.4h122.5"/>
<circle cx="68.6" cy="25.4" r="1.41"/>
<circle cx="293.8" cy="30.2" r="10"/>
<circle cx="84.9" cy="73.7" r="4.4"/>
<circle cx="126.5" cy="84" r="4.4"/>
<circle cx="327.4" cy="96" r="9.5"/>
<circle cx="140.9" cy="127.3" r="4.4"/>
<circle cx="379" cy="208" r="5.2"/>
<circle cx="379" cy="208" r="2.43"/>
</g>
<g fill="none" stroke="#808080" stroke-width=".25">
<path d="M407.4 30.2h.5z"/>
<circle cx="406.4" cy="50" r=".21"/>
</g>
<path d="M107.9 3.2v9.5M215.9 3.2v9.5M323.8 3.2v9.5M3.2 139.7h9.5M419.1 139.7h9.5M107.9 266.7v9.5M215.9 266.7v9.5M323.8 266.7v9.5" fill="none" stroke="#c0c0c0" stroke-width=".25"/>
<path d="M12.7 12.7h406.4v254h-406.4z" fill="none" stroke="#c0c0c0" stroke-width=".5"/>
<g fill="#000">
<path d="M271.5 33.7l3.3 .5-3.3 .5zM98.5 34.2l3.3-.5v1z"/>
<path d="M52 39.7l.9 .5-1.9 2.7zM92 48.8a.34 .34 0 0 0 .1 .5 .34 .34 0 0 0 .5-.1 .34 .34 0 0 0-.2-.5l-.1 .4 .1-.4zM132.6 63.8a.34 .34 0 0 0 0 .5 .34 .34 0 0 0 .5-.1 .34 .34 0 0 0-.2-.5l-.1 .4 .1-.4zM155.4 149.9l-.1 .5 .5 .1-.2-.3 .2 .3 .2-.3-.1-.3z"/>
</g>
<text font-size="8.5" x="347.4" y="256.5">B</text>
<g font-size="8.1">
<text x="51.7" y="9.3">4</text>
<text x="159.7" y="9.3">3</text>
<text x="267.6" y="9.3">2</text>
<text x="375.6" y="9.3">1</text>
<text x="4" y="72.8">B</text>
<text x="423.1" y="72.8">B</text>
<text x="3.3" y="212.5">A</text>
<text x="422.4" y="212.5">A</text>
<text x="51.7" y="276">4</text>
<text x="159.7" y="276">3</text>
<text x="267.6" y="276">2</text>
<text x="375.6" y="276">1</text>
</g>
<g font-size="5.6">
<text x="317.2" y="232.5">SA, Cable Body, Insulated SS Filars,</text>
<text x="346.9" y="239.1">Green-Clear</text>
</g>
<g font-size="4.2">
<text x="281.2" y="23.6">A</text>
<text x="71" y="27">0.050&quot; NOM.</text>
<text x="160.1" y="33.3">TUBED LENGTH AS NEEDED</text>
<text x="83.7" y="75.2">1</text>
<text x="172.3" y="77.8">DETAIL A</text>
<text x="168.8" y="82">SCALE 20 : 1</text>
<text x="125.3" y="85.5">2</text>
<text x="338.2" y="97.2">B</text>
<text x="139.7" y="128.8">3</text>
<text x="302.3" y="153.7">NOTE:</text>
<text x="302.3" y="157.9">•</text>
<text x="312.3" y="157.9">USE &quot;VERTREL XSI&quot; SOLVENT TO EXPAND</text>
<text x="312.3" y="162">SILICONE TUBING PRIOR TO INSERTING COILS.</text>
<text x="174.4" y="182.9">DETAIL B</text>
<text x="170.5" y="187">SCALE 20 : 1</text>
<text x="182.1" y="250.2">ITEM NO.</text>
<text x="239.1" y="250.2">DESCRIPTION</text>
<text x="190" y="255.3">1</text>
<text x="231.2" y="255.3">Filar, SS, Green-Clear</text>
<text x="408.6" y="255.4">1.0</text>
<text x="190" y="260">2</text>
<text x="219.5" y="260">Cable, Insulating Silicone Tubing</text>
<text x="190" y="265.2">3</text>
<text x="207.7" y="265.2">Cable Body, Insulated SS Filars, Green-Clear</text>
</g>
<text font-size="3.9" x="361" y="256.5">NNP-DWG-145-007-003</text>
<g font-size="3.5">
<text x="306.5" y="250.4">NNP</text>
<text x="322.7" y="250.4">6/28/2024</text>
</g>
<g font-size="3.4">
<text x="305.2" y="261.4">1 OF 1</text>
<text x="328.8" y="261.4">2:1</text>
</g>
<g font-size="2.2">
<text x="315.7" y="200.8">DO NOT SCALE DRAWING</text>
<text x="305.5" y="206.1">INTERPRET DIMENSIONS AND TOLERANCES PER</text>
<text x="319.2" y="208.8">ASME Y14.5M - 2018</text>
<text x="302.4" y="214.1">DIMENSIONS IN INCHES UNLESS OTHERWISE SPECIFIED</text>
<text x="301" y="244.9">PROJECT</text>
<text x="321.3" y="244.6">DATE</text>
<text x="301" y="256.5">SHEET</text>
<text x="321.3" y="256.5">SCALE</text>
</g>
<g font-size="2.1">
<text x="302.5" y="189.8">THE INFORMATION CONTAINED IN THIS DRAWING IS PUBLICLY RELEASED BY COSMIIC UNDER AN OPEN SOURCE</text>
<text x="302.9" y="192.9">LICENSE. COSMIIC IS NOT LIABLE FOR ANY ASPECT OF USE OF THIS DRAWING, INCLUDING EDITS, FABRICATION,</text>
<text x="339.1" y="196">AND REPRODUCTION OF THIS DESIGN.</text>
<text x="375.3" y="200.4">THIRD ANGLE PROJECTION</text>
<text x="301.5" y="227.5">DOC. NAME</text>
<text x="342.3" y="245.4">SIZE</text>
<text x="361.4" y="245.4">DOC. NUMBER</text>
<text x="405.5" y="245.4">REV</text>
</g>
<g font-size="2">
<text x="301.4" y="218.5">MATERIAL</text>
<text x="361.2" y="218.5">FINISH</text>
</g>
</svg>
